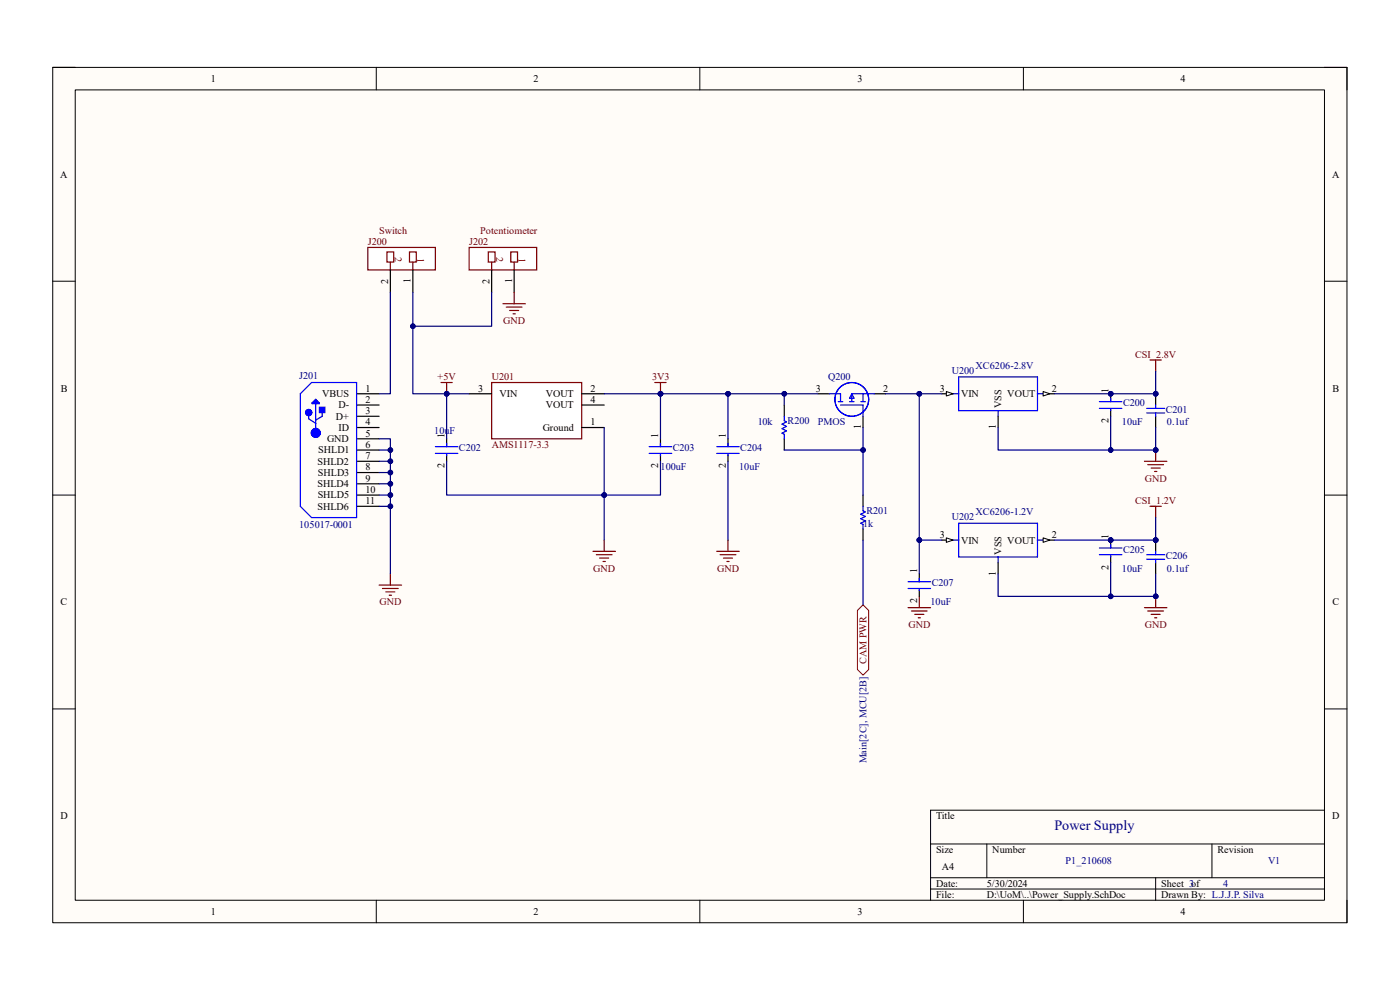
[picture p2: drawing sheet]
<svg xmlns="http://www.w3.org/2000/svg" width="297mm" height="210mm" viewBox="0 0 297 210" stroke-linecap="round" stroke-linejoin="round" font-family="sans-serif">
<path d="M11.2 14.3h274.6v181.4h-274.6z" fill-rule="evenodd" fill="#fffcf8"/>
<path d="M11.2 14.3h274.6v181.4h-274.6z" fill="none" stroke="#000" stroke-width=".21"/>
<path d="M16 19.1h265v171.9h-265z" fill-rule="evenodd" fill="#fffcf8"/>
<g fill="none" stroke="#000" stroke-width=".21">
<path d="M11.2 14.3h4.8M16 19.1h265v171.9h-265zM79.8 14.3v4.8M148.5 14.3v4.8M217.1 14.3v4.8M281 14.3h4.8v4.8M11.2 59.7h4.8M281 59.7h4.8M11.2 105h4.8M281 105h4.8M11.2 150.4h4.8M281 150.4h4.8"/>
<path d="M197.4 179h83.6M209.4 179v7.2M257.1 179v7.2M281 171.9h-83.6v19.1M79.8 191v4.7M148.5 191v4.7M197.4 186.2h83.6M197.4 188.6h83.6M217.1 191v4.7M245.2 186.2v4.8M285.8 191v4.7"/>
</g>
<path d="M104.3 81.1h19.1v12h-19.1z" fill-rule="evenodd" fill="#fff"/>
<path d="M104.3 81.1h19.1v12h-19.1z" fill="none" stroke="#800000" stroke-width=".25"/>
<path d="M99.5 83.5h4.8M123.4 83.5h4.8M123.4 85.9h4.8M123.4 90.7h4.8M199.8 83.5h2.4" fill="none" stroke="#000" stroke-width=".25"/>
<path d="M203.4 80h16.7v7.1h-16.7zM202.2 83.5h1.2M211.8 87.1v1.2M220.1 83.5h1.2" fill="none" stroke="#00f" stroke-width=".25"/>
<path d="M200.8 83.1l1.4 .4-1.4 .5z" fill="#f8fcff"/>
<path d="M200.8 83.1l1.4 .4-1.4 .5z" fill="none" stroke="#000" stroke-width=".21"/>
<path d="M221.3 83.5h2.4" fill="none" stroke="#000" stroke-width=".25"/>
<path d="M221.3 83.1l1.4 .4-1.4 .5z" fill="#f8fcff"/>
<path d="M221.3 83.1l1.4 .4-1.4 .5z" fill="none" stroke="#000" stroke-width=".21"/>
<path d="M211.8 88.3v2.4M199.8 114.6h2.4" fill="none" stroke="#000" stroke-width=".25"/>
<path d="M202.2 114.6h1.2M203.4 111h16.7v7.2h-16.7zM211.8 118.2v1.1M220.1 114.6h1.2" fill="none" stroke="#00f" stroke-width=".25"/>
<path d="M200.8 114.1l1.4 .5-1.4 .5z" fill="#f8fcff"/>
<path d="M200.8 114.1l1.4 .5-1.4 .5z" fill="none" stroke="#000" stroke-width=".21"/>
<path d="M221.3 114.6h2.4" fill="none" stroke="#000" stroke-width=".25"/>
<path d="M221.3 114.1l1.4 .5-1.4 .5z" fill="#f8fcff"/>
<path d="M221.3 114.1l1.4 .5-1.4 .5z" fill="none" stroke="#000" stroke-width=".21"/>
<path d="M211.8 119.3v2.4" fill="none" stroke="#000" stroke-width=".25"/>
<path d="M93.6 81.1h2.3M94.8 81.1v2.4" fill="none" stroke="#800000" stroke-width=".25"/>
<circle cx="94.8" cy="83.5" r=".48" fill="#000080"/>
<circle cx="94.8" cy="83.5" r=".48" fill="none" stroke="#000080" stroke-width=".21"/>
<path d="M94.8 93.1v1.7M94.8 96.4v1.5" fill="none" stroke="#000" stroke-width=".25"/>
<path d="M92.4 94.8h4.7M92.4 96.2h4.7M94.8 94v.8M94.8 96.4v.3" fill="none" stroke="#00f" stroke-width=".25"/>
<path d="M138.9 81.1h2.4M140.1 81.1v2.4M125.8 117h4.8M126.5 117.7h3.4M127.2 118.4h1.9M127.9 119.1h.5M128.2 114.6v2.4" fill="none" stroke="#800000" stroke-width=".25"/>
<circle cx="140.1" cy="83.5" r=".48" fill="#000080"/>
<circle cx="140.1" cy="83.5" r=".48" fill="none" stroke="#000080" stroke-width=".21"/>
<g fill="none" stroke="#000" stroke-width=".25">
<path d="M140.1 93.1v1.7M140.1 96.4v1.5M154.4 93.1v1.7M154.4 96.4v1.5M166.4 85.9v2.4M166.4 93.1v2.4M173.5 83.5h2.4M183.1 88.3v2.4M185.5 83.5h2.4M183.1 105v2.4M183.1 112.2v2.4M195 121.7v1.7"/>
<path d="M195 125.1v1.4"/>
</g>
<g fill="none" stroke="#00f" stroke-width=".25">
<path d="M137.7 94.8h4.8M137.7 96.2h4.8M140.1 94v.8M140.1 96.4v.3M152.1 94.8h4.7M152.1 96.2h4.7M154.4 94v.8M154.4 96.4v.3M166.4 88.3v1l.5 .2-1 .5 1 .5-1 .4 1 .5-1 .5 .5 .2v1M175.9 83.5h2.4v1.7M177.8 85.2h1M178.3 85.9h4.8v2.4"/>
<path d="M180.2 85.2h1M180.7 83.5h4.8M180.7 83.5v1.7M180.7 83.5l.5 1h-1zM182.6 85.2h1M183.1 83.5v1.7M183.1 107.4v1l.5 .2-1 .5 1 .5-1 .4 1 .5-1 .5 .5 .2v1M192.6 123.4h4.8M192.6 124.8h4.8M195 122.7v.7M195 125.1v.2"/>
<circle cx="180.7" cy="84.7" r="3.6"/>
</g>
<path d="M152.1 117h4.7M152.8 117.7h3.3M153.5 118.4h1.9M154.2 119.1h.5M154.4 114.6v2.4M192.6 128.9h4.8M193.4 129.6h3.3M194.1 130.3h1.9M194.8 131.1h.5M195 126.5v2.4" fill="none" stroke="#800000" stroke-width=".25"/>
<circle cx="235.6" cy="83.5" r=".48" fill="#000080"/>
<circle cx="235.6" cy="83.5" r=".48" fill="none" stroke="#000080" stroke-width=".21"/>
<path d="M235.6 83.5v1.7" fill="none" stroke="#000" stroke-width=".25"/>
<circle cx="235.6" cy="83.5" r=".48" fill="#000080"/>
<circle cx="235.6" cy="83.5" r=".48" fill="none" stroke="#000080" stroke-width=".21"/>
<path d="M235.6 86.9v1.4" fill="none" stroke="#000" stroke-width=".25"/>
<path d="M233.2 85.2h4.8M233.2 86.6h4.8M235.6 84.5v.7M235.6 86.9v.2" fill="none" stroke="#00f" stroke-width=".25"/>
<path d="M242.8 97.9h4.8M243.5 98.6h3.3M244.2 99.3h1.9M245.2 95.5v2.4M244.9 100h.5" fill="none" stroke="#800000" stroke-width=".25"/>
<circle cx="245.2" cy="95.5" r=".48" fill="#000080"/>
<circle cx="245.2" cy="95.5" r=".48" fill="none" stroke="#000080" stroke-width=".21"/>
<path d="M242.8 128.9h4.8M243.5 129.6h3.3M244.2 130.3h1.9M244.9 131.1h.5M245.2 126.5v2.4" fill="none" stroke="#800000" stroke-width=".25"/>
<circle cx="245.2" cy="126.5" r=".48" fill="#000080"/>
<circle cx="245.2" cy="126.5" r=".48" fill="none" stroke="#000080" stroke-width=".21"/>
<path d="M244 76.4h2.4M245.2 76.4v2.4M244 107.4h2.4M245.2 107.4v2.4" fill="none" stroke="#800000" stroke-width=".25"/>
<path d="M183.1 128.3l1.2 1.2v12.5l-1.2 1.2-1.2-1.2v-12.5z" fill-rule="evenodd" fill="#fff"/>
<path d="M183.1 128.3l1.2 1.2v12.5l-1.2 1.2-1.2-1.2v-12.5z" fill="none" stroke="#800000" stroke-width=".21"/>
<path d="M75.6 83.5h4.8M75.6 85.9h4.8M75.6 88.3h4.8M75.6 90.7h4.8M75.6 93.1h4.8M75.6 95.5h4.8M75.6 97.9h4.8M75.6 100.2h4.8M75.6 102.6h4.8" fill="none" stroke="#000" stroke-width=".25"/>
<path d="M65.5 87.9v.9l1.5 1M66.2 85.4l.8-.7 .7 .7v.2h-1.5zM66.2 85.4h1.3M67 85.6v6.2M67 84.9l-.4 .4h.7l-.3-.2M68.3 87.2v1.1l-1.3 .8M75.6 81.1h-9.5l-2.4 2.4v23.9l2.4 2.4" fill="none" stroke="#00f" stroke-width=".25"/>
<path d="M67.8 86.4h1.1v1.1h-1.1z" fill-rule="evenodd" fill="#00f"/>
<path d="M67.8 86.4h1.1v1.1h-1.1zM75.6 81.1v28.7h-9.5" fill="none" stroke="#00f" stroke-width=".25"/>
<g fill="none" stroke="#00f" stroke-width="1.2">
<circle cx="65.5" cy="87.5" r=".19"/>
<circle cx="67" cy="91.8" r=".48"/>
</g>
<path d="M75.6 107.4h4.8M75.6 105h4.8" fill="none" stroke="#000" stroke-width=".25"/>
<path d="M80.4 124.1h4.8M81.1 124.8h3.4M81.9 125.6h1.9M82.6 126.3h.5M82.8 121.7v2.4" fill="none" stroke="#800000" stroke-width=".25"/>
<circle cx="235.6" cy="114.6" r=".48" fill="#000080"/>
<circle cx="235.6" cy="114.6" r=".48" fill="none" stroke="#000080" stroke-width=".21"/>
<path d="M235.6 114.6v1.6" fill="none" stroke="#000" stroke-width=".25"/>
<circle cx="235.6" cy="114.6" r=".48" fill="#000080"/>
<circle cx="235.6" cy="114.6" r=".48" fill="none" stroke="#000080" stroke-width=".21"/>
<path d="M235.6 117.9v1.4" fill="none" stroke="#000" stroke-width=".25"/>
<path d="M233.2 116.2h4.8M233.2 117.7h4.8M235.6 115.5v.7M235.6 117.9v.3" fill="none" stroke="#00f" stroke-width=".25"/>
<path d="M78 52.5h14.4v4.8h-14.4z" fill-rule="evenodd" fill="#fff"/>
<path d="M78 52.5h14.4v4.8h-14.4z" fill="none" stroke="#800000" stroke-width=".25"/>
<path d="M86.9 53.5h1.4v2.1h-1.4z" fill-rule="evenodd" fill="#fff"/>
<path d="M86.9 53.5h1.4v2.1h-1.4zM87.6 55.6v1.7" fill="none" stroke="#800000" stroke-width=".25"/>
<path d="M82.1 53.4h1.4v2.2h-1.4z" fill-rule="evenodd" fill="#fff"/>
<path d="M82.1 53.4h1.4v2.2h-1.4zM82.8 55.6v1.7" fill="none" stroke="#800000" stroke-width=".25"/>
<path d="M82.8 57.3v4.7M87.6 57.3v4.7" fill="none" stroke="#000" stroke-width=".25"/>
<path d="M99.5 52.5h14.4v4.8h-14.4z" fill-rule="evenodd" fill="#fff"/>
<path d="M99.5 52.5h14.4v4.8h-14.4z" fill="none" stroke="#800000" stroke-width=".25"/>
<path d="M108.4 53.5h1.4v2.1h-1.4z" fill-rule="evenodd" fill="#fff"/>
<path d="M108.4 53.5h1.4v2.1h-1.4zM109.1 55.6v1.7" fill="none" stroke="#800000" stroke-width=".25"/>
<path d="M103.6 53.5h1.4v2.1h-1.4z" fill-rule="evenodd" fill="#fff"/>
<path d="M103.6 53.5h1.4v2.1h-1.4zM104.3 55.6v1.7M106.7 64.4h4.8M107.4 65.2h3.3M108.1 65.9h1.9M108.8 66.6h.5M109.1 62v2.4" fill="none" stroke="#800000" stroke-width=".25"/>
<path d="M104.3 57.3v4.7M109.1 57.3v4.7" fill="none" stroke="#000" stroke-width=".25"/>
<circle cx="245.2" cy="83.5" r=".48" fill="#000080"/>
<circle cx="245.2" cy="83.5" r=".48" fill="none" stroke="#000080" stroke-width=".21"/>
<path d="M245.2 83.5v2.4M245.2 88.3v2.4" fill="none" stroke="#000" stroke-width=".25"/>
<circle cx="245.2" cy="83.5" r=".48" fill="#000080"/>
<circle cx="245.2" cy="83.5" r=".48" fill="none" stroke="#000080" stroke-width=".21"/>
<path d="M243.3 86.6h3.8M243.3 87.6h3.8M245.2 85.9v.7M245.2 87.6v.7" fill="none" stroke="#00f" stroke-width=".25"/>
<circle cx="245.2" cy="114.6" r=".48" fill="#000080"/>
<circle cx="245.2" cy="114.6" r=".48" fill="none" stroke="#000080" stroke-width=".21"/>
<path d="M245.2 114.6v2.4M245.2 119.3v2.4" fill="none" stroke="#000" stroke-width=".25"/>
<circle cx="245.2" cy="114.6" r=".48" fill="#000080"/>
<circle cx="245.2" cy="114.6" r=".48" fill="none" stroke="#000080" stroke-width=".21"/>
<path d="M243.3 117.7h3.8M243.3 118.6h3.8M245.2 117v.7M245.2 118.6v.7" fill="none" stroke="#00f" stroke-width=".25"/>
<path d="M94.8 83.5h4.7" fill="none" stroke="#000080" stroke-width=".25"/>
<circle cx="94.8" cy="83.5" r=".48" fill="#000080"/>
<circle cx="94.8" cy="83.5" r=".48" fill="none" stroke="#000080" stroke-width=".21"/>
<path d="M94.8 83.5v9.6" fill="none" stroke="#000080" stroke-width=".25"/>
<circle cx="94.8" cy="83.5" r=".48" fill="#000080"/>
<circle cx="94.8" cy="83.5" r=".48" fill="none" stroke="#000080" stroke-width=".21"/>
<path d="M128.2 83.5h11.9" fill="none" stroke="#000080" stroke-width=".25"/>
<circle cx="140.1" cy="83.5" r=".48" fill="#000080"/>
<circle cx="140.1" cy="83.5" r=".48" fill="none" stroke="#000080" stroke-width=".21"/>
<path d="M94.8 97.9v7.1h33.4" fill="none" stroke="#000080" stroke-width=".25"/>
<circle cx="128.2" cy="105" r=".48" fill="#000080"/>
<circle cx="128.2" cy="105" r=".48" fill="none" stroke="#000080" stroke-width=".21"/>
<path d="M140.1 97.9v7.1h-11.9" fill="none" stroke="#000080" stroke-width=".25"/>
<circle cx="128.2" cy="105" r=".48" fill="#000080"/>
<circle cx="128.2" cy="105" r=".48" fill="none" stroke="#000080" stroke-width=".21"/>
<path d="M140.1 83.5v9.6" fill="none" stroke="#000080" stroke-width=".25"/>
<circle cx="140.1" cy="83.5" r=".48" fill="#000080"/>
<circle cx="140.1" cy="83.5" r=".48" fill="none" stroke="#000080" stroke-width=".21"/>
<path d="M154.4 83.5h12v2.4" fill="none" stroke="#000080" stroke-width=".25"/>
<circle cx="154.4" cy="83.5" r=".48" fill="#000080"/>
<circle cx="154.4" cy="83.5" r=".48" fill="none" stroke="#000080" stroke-width=".21"/>
<circle cx="166.4" cy="83.5" r=".48" fill="#000080"/>
<circle cx="166.4" cy="83.5" r=".48" fill="none" stroke="#000080" stroke-width=".21"/>
<path d="M166.4 83.5h7.1" fill="none" stroke="#000080" stroke-width=".25"/>
<circle cx="166.4" cy="83.5" r=".48" fill="#000080"/>
<circle cx="166.4" cy="83.5" r=".48" fill="none" stroke="#000080" stroke-width=".21"/>
<path d="M140.1 83.5h14.3" fill="none" stroke="#000080" stroke-width=".25"/>
<circle cx="140.1" cy="83.5" r=".48" fill="#000080"/>
<circle cx="140.1" cy="83.5" r=".48" fill="none" stroke="#000080" stroke-width=".21"/>
<circle cx="154.4" cy="83.5" r=".48" fill="#000080"/>
<circle cx="154.4" cy="83.5" r=".48" fill="none" stroke="#000080" stroke-width=".21"/>
<path d="M154.4 83.5v9.6" fill="none" stroke="#000080" stroke-width=".25"/>
<circle cx="154.4" cy="83.5" r=".48" fill="#000080"/>
<circle cx="154.4" cy="83.5" r=".48" fill="none" stroke="#000080" stroke-width=".21"/>
<path d="M154.4 97.9v16.7M183.1 90.7v4.8h-16.7" fill="none" stroke="#000080" stroke-width=".25"/>
<circle cx="183.1" cy="95.5" r=".48" fill="#000080"/>
<circle cx="183.1" cy="95.5" r=".48" fill="none" stroke="#000080" stroke-width=".21"/>
<path d="M183.1 95.5v9.5" fill="none" stroke="#000080" stroke-width=".25"/>
<circle cx="183.1" cy="95.5" r=".48" fill="#000080"/>
<circle cx="183.1" cy="95.5" r=".48" fill="none" stroke="#000080" stroke-width=".21"/>
<path d="M187.9 83.5h7.1" fill="none" stroke="#000080" stroke-width=".25"/>
<circle cx="195" cy="83.5" r=".48" fill="#000080"/>
<circle cx="195" cy="83.5" r=".48" fill="none" stroke="#000080" stroke-width=".21"/>
<path d="M235.6 88.3v7.2" fill="none" stroke="#000080" stroke-width=".25"/>
<circle cx="235.6" cy="95.5" r=".48" fill="#000080"/>
<circle cx="235.6" cy="95.5" r=".48" fill="none" stroke="#000080" stroke-width=".21"/>
<path d="M223.7 114.6h21.5" fill="none" stroke="#000080" stroke-width=".25"/>
<circle cx="235.6" cy="114.6" r=".48" fill="#000080"/>
<circle cx="235.6" cy="114.6" r=".48" fill="none" stroke="#000080" stroke-width=".21"/>
<circle cx="245.2" cy="114.6" r=".48" fill="#000080"/>
<circle cx="245.2" cy="114.6" r=".48" fill="none" stroke="#000080" stroke-width=".21"/>
<path d="M235.6 119.3v7.2" fill="none" stroke="#000080" stroke-width=".25"/>
<circle cx="235.6" cy="126.5" r=".48" fill="#000080"/>
<circle cx="235.6" cy="126.5" r=".48" fill="none" stroke="#000080" stroke-width=".21"/>
<path d="M195 83.5v31.1" fill="none" stroke="#000080" stroke-width=".25"/>
<circle cx="195" cy="83.5" r=".48" fill="#000080"/>
<circle cx="195" cy="83.5" r=".48" fill="none" stroke="#000080" stroke-width=".21"/>
<circle cx="195" cy="114.6" r=".48" fill="#000080"/>
<circle cx="195" cy="114.6" r=".48" fill="none" stroke="#000080" stroke-width=".21"/>
<path d="M195 114.6v7.1" fill="none" stroke="#000080" stroke-width=".25"/>
<circle cx="195" cy="114.6" r=".48" fill="#000080"/>
<circle cx="195" cy="114.6" r=".48" fill="none" stroke="#000080" stroke-width=".21"/>
<path d="M195 83.5h4.8" fill="none" stroke="#000080" stroke-width=".25"/>
<circle cx="195" cy="83.5" r=".48" fill="#000080"/>
<circle cx="195" cy="83.5" r=".48" fill="none" stroke="#000080" stroke-width=".21"/>
<path d="M195 114.6h4.8" fill="none" stroke="#000080" stroke-width=".25"/>
<circle cx="195" cy="114.6" r=".48" fill="#000080"/>
<circle cx="195" cy="114.6" r=".48" fill="none" stroke="#000080" stroke-width=".21"/>
<path d="M245.2 109.8v4.8" fill="none" stroke="#000080" stroke-width=".25"/>
<circle cx="245.2" cy="114.6" r=".48" fill="#000080"/>
<circle cx="245.2" cy="114.6" r=".48" fill="none" stroke="#000080" stroke-width=".21"/>
<path d="M82.8 62v21.5h-2.4M104.3 62v7.2h-16.7" fill="none" stroke="#000080" stroke-width=".25"/>
<circle cx="87.6" cy="69.2" r=".48" fill="#000080"/>
<circle cx="87.6" cy="69.2" r=".48" fill="none" stroke="#000080" stroke-width=".21"/>
<path d="M245.2 78.8v4.7h-21.5M183.1 114.6v13.7" fill="none" stroke="#000080" stroke-width=".25"/>
<circle cx="235.6" cy="83.5" r=".48" fill="#000080"/>
<circle cx="235.6" cy="83.5" r=".48" fill="none" stroke="#000080" stroke-width=".21"/>
<circle cx="245.2" cy="83.5" r=".48" fill="#000080"/>
<circle cx="245.2" cy="83.5" r=".48" fill="none" stroke="#000080" stroke-width=".21"/>
<path d="M245.2 90.7v4.8" fill="none" stroke="#000080" stroke-width=".25"/>
<circle cx="245.2" cy="95.5" r=".48" fill="#000080"/>
<circle cx="245.2" cy="95.5" r=".48" fill="none" stroke="#000080" stroke-width=".21"/>
<path d="M245.2 121.7v4.8" fill="none" stroke="#000080" stroke-width=".25"/>
<circle cx="245.2" cy="126.5" r=".48" fill="#000080"/>
<circle cx="245.2" cy="126.5" r=".48" fill="none" stroke="#000080" stroke-width=".21"/>
<path d="M80.4 95.5h2.4" fill="none" stroke="#000080" stroke-width=".25"/>
<circle cx="82.8" cy="95.5" r=".48" fill="#000080"/>
<circle cx="82.8" cy="95.5" r=".48" fill="none" stroke="#000080" stroke-width=".21"/>
<path d="M80.4 97.9h2.4" fill="none" stroke="#000080" stroke-width=".25"/>
<circle cx="82.8" cy="97.9" r=".48" fill="#000080"/>
<circle cx="82.8" cy="97.9" r=".48" fill="none" stroke="#000080" stroke-width=".21"/>
<path d="M80.4 100.2h2.4" fill="none" stroke="#000080" stroke-width=".25"/>
<circle cx="82.8" cy="100.2" r=".48" fill="#000080"/>
<circle cx="82.8" cy="100.2" r=".48" fill="none" stroke="#000080" stroke-width=".21"/>
<path d="M80.4 102.6h2.4" fill="none" stroke="#000080" stroke-width=".25"/>
<circle cx="82.8" cy="102.6" r=".48" fill="#000080"/>
<circle cx="82.8" cy="102.6" r=".48" fill="none" stroke="#000080" stroke-width=".21"/>
<path d="M80.4 105h2.4" fill="none" stroke="#000080" stroke-width=".25"/>
<circle cx="82.8" cy="105" r=".48" fill="#000080"/>
<circle cx="82.8" cy="105" r=".48" fill="none" stroke="#000080" stroke-width=".21"/>
<path d="M80.4 107.4h2.4" fill="none" stroke="#000080" stroke-width=".25"/>
<circle cx="82.8" cy="107.4" r=".48" fill="#000080"/>
<circle cx="82.8" cy="107.4" r=".48" fill="none" stroke="#000080" stroke-width=".21"/>
<path d="M80.4 93.1h2.4v28.6" fill="none" stroke="#000080" stroke-width=".25"/>
<circle cx="82.8" cy="95.5" r=".48" fill="#000080"/>
<circle cx="82.8" cy="95.5" r=".48" fill="none" stroke="#000080" stroke-width=".21"/>
<circle cx="82.8" cy="97.9" r=".48" fill="#000080"/>
<circle cx="82.8" cy="97.9" r=".48" fill="none" stroke="#000080" stroke-width=".21"/>
<circle cx="82.8" cy="100.2" r=".48" fill="#000080"/>
<circle cx="82.8" cy="100.2" r=".48" fill="none" stroke="#000080" stroke-width=".21"/>
<circle cx="82.8" cy="102.6" r=".48" fill="#000080"/>
<circle cx="82.8" cy="102.6" r=".48" fill="none" stroke="#000080" stroke-width=".21"/>
<circle cx="82.8" cy="105" r=".48" fill="#000080"/>
<circle cx="82.8" cy="105" r=".48" fill="none" stroke="#000080" stroke-width=".21"/>
<circle cx="82.8" cy="107.4" r=".48" fill="#000080"/>
<circle cx="82.8" cy="107.4" r=".48" fill="none" stroke="#000080" stroke-width=".21"/>
<path d="M87.6 62v21.5h7.2" fill="none" stroke="#000080" stroke-width=".25"/>
<circle cx="94.8" cy="83.5" r=".48" fill="#000080"/>
<circle cx="94.8" cy="83.5" r=".48" fill="none" stroke="#000080" stroke-width=".21"/>
<circle cx="87.6" cy="69.2" r=".48" fill="#000080"/>
<circle cx="87.6" cy="69.2" r=".48" fill="none" stroke="#000080" stroke-width=".21"/>
<path d="M211.8 121.7v4.8h33.4" fill="none" stroke="#000080" stroke-width=".25"/>
<circle cx="235.6" cy="126.5" r=".48" fill="#000080"/>
<circle cx="235.6" cy="126.5" r=".48" fill="none" stroke="#000080" stroke-width=".21"/>
<circle cx="245.2" cy="126.5" r=".48" fill="#000080"/>
<circle cx="245.2" cy="126.5" r=".48" fill="none" stroke="#000080" stroke-width=".21"/>
<path d="M211.8 90.7v4.8h33.4" fill="none" stroke="#000080" stroke-width=".25"/>
<circle cx="235.6" cy="95.5" r=".48" fill="#000080"/>
<circle cx="235.6" cy="95.5" r=".48" fill="none" stroke="#000080" stroke-width=".21"/>
<circle cx="245.2" cy="95.5" r=".48" fill="#000080"/>
<circle cx="245.2" cy="95.5" r=".48" fill="none" stroke="#000080" stroke-width=".21"/>
<path d="M128.2 90.7v23.9" fill="none" stroke="#000080" stroke-width=".25"/>
<circle cx="128.2" cy="105" r=".48" fill="#000080"/>
<circle cx="128.2" cy="105" r=".48" fill="none" stroke="#000080" stroke-width=".21"/>
<text font-size="3" fill="#000080" x="223.7" y="176">Power Supply</text>
<g font-size="2.2">
<text x="44.7" y="17.4">1</text>
<text x="113.2" y="17.4">2</text>
<text x="181.9" y="17.4">3</text>
<text x="250.4" y="17.4">4</text>
<text x="12.8" y="37.7">A</text>
<text x="282.6" y="37.7">A</text>
<text x="87.1" y="60" transform="rotate(-90 87.1 60)">1</text>
<text x="108.6" y="60" transform="rotate(-90 108.6 60)">1</text>
<text x="82.3" y="60.2" transform="rotate(-90 82.3 60.2)">2</text>
<text x="103.8" y="60.2" transform="rotate(-90 103.8 60.2)">2</text>
<text x="12.9" y="83.1">B</text>
<text x="77.6" y="83.1">1</text>
<text x="101.5" y="83.1">3</text>
<text x="125.3" y="83.1">2</text>
<text x="173.1" y="83.1">3</text>
<text x="187.4" y="83.1">2</text>
<text x="199.4" y="83.1">3</text>
<text x="223.2" y="83.1">2</text>
<text x="235.2" y="83.3" transform="rotate(-90 235.2 83.3)">1</text>
<text x="282.7" y="83.1">B</text>
<text x="68.3" y="84.2">VBUS</text>
<text x="71.2" y="89">D+</text>
<text x="71.8" y="86.7">D-</text>
<text x="77.6" y="85.5">2</text>
<text x="77.6" y="87.8">3</text>
<text x="106" y="84.2">VIN</text>
<text x="115.8" y="84.2">VOUT</text>
<text x="115.8" y="86.7">VOUT</text>
<text x="125.3" y="85.5">4</text>
<text x="203.9" y="84.2">VIN</text>
<text x="212.5" y="86.6" transform="rotate(-90 212.5 86.6)">VSS</text>
<text x="213.7" y="84.2">VOUT</text>
<text x="235.2" y="89.8" transform="rotate(-90 235.2 89.8)">2</text>
<text x="69.4" y="93.8">GND</text>
<text x="71.8" y="91.4">ID</text>
<text x="77.6" y="90.2">4</text>
<text x="77.6" y="92.6">5</text>
<text x="77.6" y="95">6</text>
<text x="94.3" y="92.8" transform="rotate(-90 94.3 92.8)">1</text>
<text x="115.1" y="91.4">Ground</text>
<text x="125.3" y="90.2">1</text>
<text x="139.7" y="92.8" transform="rotate(-90 139.7 92.8)">1</text>
<text x="154" y="92.8" transform="rotate(-90 154 92.8)">1</text>
<text x="182.6" y="91" transform="rotate(-90 182.6 91)">1</text>
<text x="211.3" y="91" transform="rotate(-90 211.3 91)">1</text>
<text x="67.4" y="98.6">SHLD2</text>
<text x="67.4" y="101">SHLD3</text>
<text x="67.5" y="96.2">SHLD1</text>
<text x="77.6" y="97.4">7</text>
<text x="77.6" y="99.8">8</text>
<text x="94.3" y="99.3" transform="rotate(-90 94.3 99.3)">2</text>
<text x="139.7" y="99.3" transform="rotate(-90 139.7 99.3)">2</text>
<text x="154" y="99.3" transform="rotate(-90 154 99.3)">2</text>
<text x="67.4" y="103.4">SHLD4</text>
<text x="67.4" y="105.7">SHLD5</text>
<text x="77.6" y="102.2">9</text>
<text x="77.6" y="106.9">11</text>
<text x="77.6" y="104.6">10</text>
<text x="67.4" y="108.1">SHLD6</text>
<text x="199.4" y="114.1">3</text>
<text x="203.9" y="115.3">VIN</text>
<text x="212.5" y="117.7" transform="rotate(-90 212.5 117.7)">VSS</text>
<text x="213.7" y="115.3">VOUT</text>
<text x="223.2" y="114.1">2</text>
<text x="235.2" y="114.3" transform="rotate(-90 235.2 114.3)">1</text>
<text x="194.6" y="121.5" transform="rotate(-90 194.6 121.5)">1</text>
<text x="211.3" y="122.1" transform="rotate(-90 211.3 122.1)">1</text>
<text x="235.2" y="120.8" transform="rotate(-90 235.2 120.8)">2</text>
<text x="12.9" y="128.4">C</text>
<text x="194.6" y="128" transform="rotate(-90 194.6 128)">2</text>
<text x="282.7" y="128.4">C</text>
<text x="12.8" y="173.8">D</text>
<text x="198.6" y="173.8">Title</text>
<text x="282.6" y="173.8">D</text>
<text x="198.6" y="181">Size</text>
<text x="199.8" y="184.5">A4</text>
<text x="210.5" y="181">Number</text>
<text x="258.3" y="181">Revision</text>
<text x="198.6" y="188.1">Date:</text>
<text x="198.6" y="190.5">File:</text>
<text x="209.3" y="190.5">D:\UoM\..\Power_Supply.SchDoc</text>
<text x="209.3" y="188.1">5/30/2024</text>
<text x="246.3" y="190.5">Drawn By: L.J.J.P. Silva</text>
<text x="246.3" y="188.1">Sheet 3of</text>
<text x="44.7" y="194.1">1</text>
<text x="113.2" y="194.1">2</text>
<text x="181.9" y="194.1">3</text>
<text x="250.4" y="194.1">4</text>
</g>
<g font-size="2.2" fill="#800000">
<text x="78" y="52">J200</text>
<text x="80.4" y="49.7">Switch</text>
<text x="99.5" y="52">J202</text>
<text x="101.9" y="49.7">Potentiometer</text>
<text x="83.7" y="54.6" transform="rotate(90 83.7 54.6)">2</text>
<text x="88.5" y="54.8" transform="rotate(90 88.5 54.8)">1</text>
<text x="105.2" y="54.6" transform="rotate(90 105.2 54.6)">2</text>
<text x="110" y="54.8" transform="rotate(90 110 54.8)">1</text>
<text x="106.8" y="68.7">GND</text>
<text x="240.8" y="75.9">CSI_2.8V</text>
<text x="92.8" y="80.7">+5V</text>
<text x="104.3" y="80.7">U201</text>
<text x="138.3" y="80.7">3V3</text>
<text x="104.3" y="95">AMS1117-3.3</text>
<text x="240.8" y="106.9">CSI_1.2V</text>
<text x="242.9" y="102.2">GND</text>
<text x="125.9" y="121.3">GND</text>
<text x="152.1" y="121.3">GND</text>
<text x="80.5" y="128.4">GND</text>
<text x="192.7" y="133.2">GND</text>
<text x="242.9" y="133.2">GND</text>
<text x="183.8" y="140.8" transform="rotate(-90 183.8 140.8)">CAM PWR</text>
</g>
<g font-size="2.2" fill="#000080">
<text x="63.5" y="80.4">J201</text>
<text x="175.7" y="80.7">Q200</text>
<text x="201.9" y="79.2">U200</text>
<text x="207" y="78.3">XC6206-2.8V</text>
<text x="238.3" y="86.2">C200</text>
<text x="247.3" y="87.6">C201</text>
<text x="92.1" y="92.2">10uF</text>
<text x="97.4" y="95.7">C202</text>
<text x="142.7" y="95.7">C203</text>
<text x="157.1" y="95.7">C204</text>
<text x="160.7" y="90.2">10k</text>
<text x="167.1" y="90">R200</text>
<text x="173.5" y="90.2">PMOS</text>
<text x="238" y="90.2">10uF</text>
<text x="247.6" y="90.2">0.1uf</text>
<text x="140.1" y="99.8">100uF</text>
<text x="156.8" y="99.8">10uF</text>
<text x="63.5" y="112">105017-0001</text>
<text x="183.1" y="111.7">1k</text>
<text x="183.8" y="109.1">R201</text>
<text x="201.9" y="110.3">U202</text>
<text x="207" y="109.3">XC6206-1.2V</text>
<text x="238.3" y="117.2">C205</text>
<text x="247.3" y="118.7">C206</text>
<text x="197.7" y="124.4">C207</text>
<text x="238" y="121.3">10uF</text>
<text x="247.6" y="121.3">0.1uf</text>
<text x="197.4" y="128.4">10uF</text>
<text x="183.8" y="162" transform="rotate(-90 183.8 162)">Main[2C], MCU[2B]</text>
<text x="226.1" y="183.3">P1_210608</text>
<text x="269" y="183.3">V1</text>
<text x="259.5" y="188.1">4</text>
</g>
</svg>
